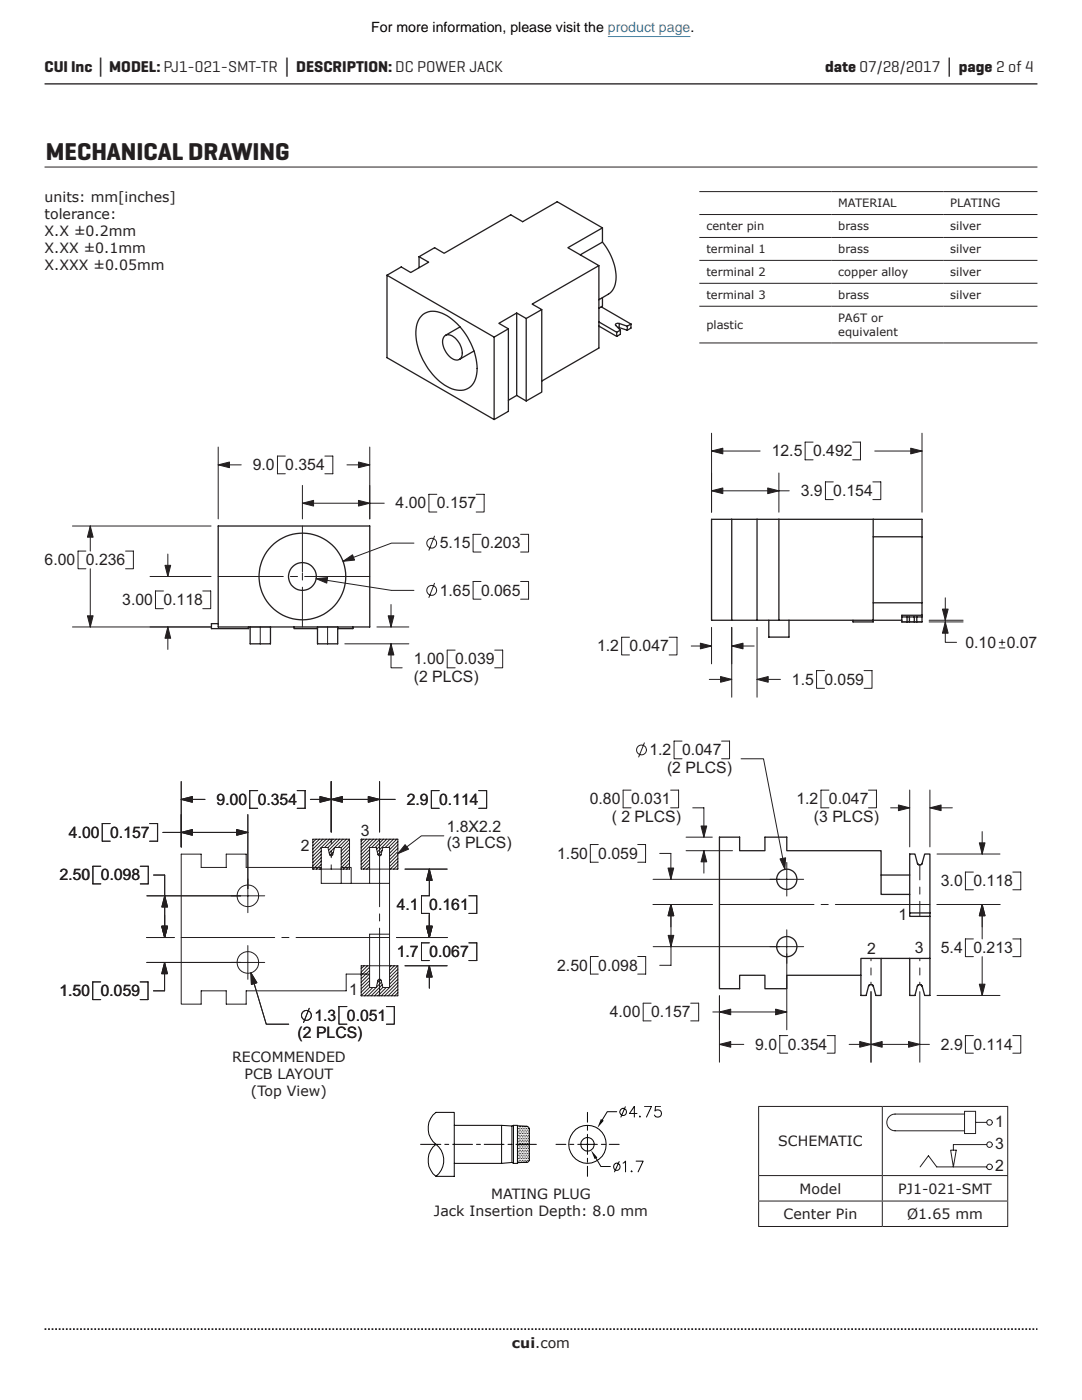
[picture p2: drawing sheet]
<svg xmlns="http://www.w3.org/2000/svg" width="216mm" height="279mm" viewBox="0 0 216 279" stroke-linecap="round" stroke-linejoin="round" font-family="sans-serif">
<g fill="none" stroke="#231f20" stroke-width=".26">
<path d="M8.9 16.7h198.1M77.2 54.9v16.5l21.4 12.3M77.2 54.9l21.4 12.4M83.6 51.2l1.9 1.1-3.5 2.1-1.9-1.1-2.9 1.6M83.6 51.2v2.2M119.5 53v16.5l-11.4 6.5M120.2 48.3a10.7 10.7 0 0 1 2.5 8.5l-.3 .8-.5 .7-2.4 1.5M120.2 45.5l-6.9 3.9 6.2 3.6-13.3 7.7 1.9 1.1-3.1 1.8-1.9-1.1-3.6 2 1.9 1.1M120.2 45.5l-9-5.2-6.9 3.9-2.4-1.3-13.3 7.6-1.9-1.1-3.1 1.8M120.2 45.5v2.8M120.2 59.4v1.7l-.7 .4M120.2 48.3l-4.4 2.6"/>
<path d="M84.1 63.1a3.6 3.6 0 0 1 4.6-.3 13 13 0 0 1 6.4 11.9 3.4 3.4 0 0 1-4.9 2.9 12.8 12.8 0 0 1-7.1-12.5l.5-1.3zM88.7 67a1.92 1.92 0 0 1 2.6 1 2.88 2.88 0 0 1 .4 3.7 2.1 2.1 0 0 1-2.6-1.2 2.93 2.93 0 0 1-.4-3.5zM91.8 65.2l-2.9 1.7M94.6 70.1l-2.9 1.6M101.4 65.6v16.5l-2.8 1.6v-16.4M101.4 65.6l-2.8 1.7M103.1 78.9l1.9 1.1M103.1 78.9l-1.7 1M103.1 62.5v16.4M108.1 61.8v16.5l-3.1 1.7v-16.4M119.5 64.2l3.6 2.1v.8M119.5 65.1l3.6 2"/>
<path d="M120 61.2l5.9 3.5M123.2 65.3l.4 .1M123.6 64.6v.8l1.6 .5M123.6 64.6h-.7l-.1 .3 1 1M123.6 64.6l1.6 .5M123.8 65.9v.8l-.7 .4M123.8 65.9l-.7 .4M125.2 65.1v.8M125.9 64.7v.8l-.7 .4M125.9 64.7l-.7 .4M43.5 105h30.3v20.1h-30.3zM43.5 124.5h-1.3v1h7.4v-.4"/>
<path d="M49.9 125.1v3.4h4.1v-3.4M58.7 125.1v.4h4.7M63.4 125.1v3.4h4v-3.4M70.4 125.1v.4h-3"/>
<circle cx="60.3" cy="115" r="2.77"/>
<circle cx="60.3" cy="115.1" r="8.6"/>
</g>
<path d="M8.9 265.3h198.1" fill="none" stroke="#231f20" stroke-width=".35" stroke-dasharray=".4 .4 .4 .4 .4 .4" stroke-dashoffset=".7" stroke-linecap="butt"/>
<g fill="none" stroke="#231f20" stroke-width=".2">
<path d="M60.3 96.9v6.7M73.8 96.9v6.7M87.2 98.7h-1.6v3.5h1.6M95 98.7h1.6v3.5h-1.6M29.9 115.1h12.2M32.6 117.9h-1.6v3.6h1.6M33.5 110.6v4.5M40.5 117.9h1.5v3.6h-1.5M43.5 115.1h13M57.9 115.1h1.5M60.3 100.4h16.4M60.3 105v9.1"/>
<path d="M60.3 114.3v1.5M60.3 117.2v7.9M60.8 115.1h13M29.9 125.1h12.2M33.5 125.1v4.5M49.9 125.1h4.1M51.9 125.1v3.4M63.4 125.1h4M65.4 125.1v3.4"/>
</g>
<path d="M71.5 99.9l2.3 .5-2.3 .6z" fill="#231f20"/>
<path d="M71.5 99.9l2.3 .5-2.3 .6z" fill="none" stroke="#231f20" stroke-width=".2"/>
<path d="M60.3 100.4l2.3-.5v1.1z" fill="#231f20"/>
<path d="M60.3 100.4l2.3-.5v1.1z" fill="none" stroke="#231f20" stroke-width=".2"/>
<path d="M32.9 112.8h1.2l-.6 2.3z" fill="#231f20"/>
<path d="M32.9 112.8h1.2l-.6 2.3z" fill="none" stroke="#231f20" stroke-width=".2"/>
<path d="M33.5 125.1l.6 2.3h-1.2z" fill="#231f20"/>
<g fill="none" stroke="#231f20" stroke-width=".2">
<path d="M43.5 92.8h4.6M43.5 89.2v14.4M56.9 91h-1.5v3.6h1.5M64.8 91h1.6v3.6h-1.6M69.2 92.8h4.6M73.8 89.2v14.4M14.5 105h27.6M17.1 110h-1.5v3.5h1.5M18 105v5M18 113.5v11.6M25.1 110h1.5v3.5h-1.5M63.1 115.5l15 2.3h4.5"/>
<path d="M82.6 108.4h-4.5l-9.7 3.6M86.7 107l-1.1 2.8M86.7 116.4l-1.1 2.8M96 116h-1.6v3.6h1.6M96 106.6h-1.6v3.6h1.6M103.9 106.6h1.6v3.6h-1.6M103.9 116h1.6v3.6h-1.6M14.5 125.1h27.6M33.5 125.1l.6 2.3h-1.2zM68.8 128.5h12.8M75.2 125.1h6.4M78 128.5v4.8h2.3"/>
<path d="M78 120.6v4.5M90.8 129.7h-1.6v3.6h1.6M98.7 129.7h1.6v3.6h-1.6"/>
<circle cx="86.1" cy="117.8" r=".99"/>
<circle cx="86.1" cy="108.4" r=".98"/>
</g>
<path d="M68.4 112l1.9-1.3 .4 1.1z" fill="#231f20"/>
<path d="M68.4 112l1.9-1.3 .4 1.1z" fill="none" stroke="#231f20" stroke-width=".2"/>
<path d="M77.5 122.9h1.1l-.6 2.2z" fill="#231f20"/>
<path d="M77.5 122.9h1.1l-.6 2.2z" fill="none" stroke="#231f20" stroke-width=".2"/>
<path d="M43.5 92.8l2.3-.6v1.1z" fill="#231f20"/>
<path d="M43.5 92.8l2.3-.6v1.1z" fill="none" stroke="#231f20" stroke-width=".2"/>
<path d="M78 128.5l.6 2.2h-1.1z" fill="#231f20"/>
<path d="M78 128.5l.6 2.2h-1.1z" fill="none" stroke="#231f20" stroke-width=".2"/>
<path d="M71.5 92.2l2.3 .6-2.3 .5z" fill="#231f20"/>
<path d="M71.5 92.2l2.3 .6-2.3 .5z" fill="none" stroke="#231f20" stroke-width=".2"/>
<path d="M63.1 115.5l2.3-.2-.2 1.1z" fill="#231f20"/>
<path d="M63.1 115.5l2.3-.2-.2 1.1z" fill="none" stroke="#231f20" stroke-width=".2"/>
<path d="M18 105l.6 2.2h-1.2z" fill="#231f20"/>
<path d="M18 105l.6 2.2h-1.2z" fill="none" stroke="#231f20" stroke-width=".2"/>
<path d="M17.4 122.9h1.2l-.6 2.2z" fill="#231f20"/>
<path d="M188.6 119.3v4.5M17.4 122.9h1.2l-.6 2.2zM179.9 124.1h4.1M185.4 124.1h6.8M185.4 123.8h6.8M188.6 124.1v4.1h2.3M199.4 129.3h1.1M199.4 128.2h1.1M200 127.6v1.1" fill="none" stroke="#231f20" stroke-width=".2"/>
<g fill="none" stroke="#231f20" stroke-width=".26">
<path d="M146 103.6v20.2h-4v-20.2h42v3.5M151.1 103.6v20.2M155.4 103.6v20.2M174.2 107.1h9.8M174.2 103.6v20.5h-4v-.3M184 107.1v13.2h-9.8M146 123.8h33.9M153.4 123.8v3.4h4v-3.4M179.9 123.1h3M181 123.1v1M181.5 123.1v1M182.4 123.1v1"/>
<path d="M182.9 123.1v1M184 122.8h-4.1v1.3h4.1v-1h-1.1M184 120.3v2.8"/>
</g>
<path d="M188.1 121.6h1.1l-.6 2.2z" fill="#231f20"/>
<path d="M188.1 121.6h1.1l-.6 2.2z" fill="none" stroke="#231f20" stroke-width=".2"/>
<path d="M188.6 124.1l.6 2.3h-1.1z" fill="#231f20"/>
<g fill="none" stroke="#231f20" stroke-width=".2">
<path d="M142 98h15.5M142 90h9.7M142 86.5v15.7M155.4 94.4v7.8M162.2 88.2h-1.5v3.6h1.5M166.3 96.2h-1.6v3.5h1.6M170.1 88.2h1.6v3.6h-1.6M174.2 96.2h1.6v3.5h-1.6M174.5 90h9.5M184 86.5v15.7M125.6 127.2h-1.6v3.5h1.6M133.5 127.2h1.6v3.5h-1.6"/>
<path d="M137.9 128.9h4.1M141.5 135.6h4.5M142 125.2v7.3M146 125.2v13.9M146 128.9h4.5M151.1 125.2v13.9M151.1 135.6h4.6M164.5 133.8h-1.6v3.6h1.6M172.4 133.8h1.6v3.6h-1.6M188.6 124.1l.6 2.3h-1.1z"/>
</g>
<path d="M181.7 89.4l2.3 .6-2.3 .6z" fill="#231f20"/>
<path d="M181.7 89.4l2.3 .6-2.3 .6z" fill="none" stroke="#231f20" stroke-width=".2"/>
<path d="M142 90l2.2-.6v1.2z" fill="#231f20"/>
<path d="M142 90l2.2-.6v1.2z" fill="none" stroke="#231f20" stroke-width=".2"/>
<path d="M146 128.9l2.3-.5v1.1z" fill="#231f20"/>
<path d="M146 128.9l2.3-.5v1.1z" fill="none" stroke="#231f20" stroke-width=".2"/>
<path d="M139.8 128.4l2.2 .5-2.2 .6z" fill="#231f20"/>
<path d="M139.8 128.4l2.2 .5-2.2 .6z" fill="none" stroke="#231f20" stroke-width=".2"/>
<path d="M151.1 135.6l2.2-.6v1.2z" fill="#231f20"/>
<path d="M151.1 135.6l2.2-.6v1.2z" fill="none" stroke="#231f20" stroke-width=".2"/>
<path d="M143.8 135l2.2 .6-2.2 .6z" fill="#231f20"/>
<path d="M143.8 135l2.2 .6-2.2 .6z" fill="none" stroke="#231f20" stroke-width=".2"/>
<path d="M142 98l2.2-.6v1.1z" fill="#231f20"/>
<path d="M142 98l2.2-.6v1.1z" fill="none" stroke="#231f20" stroke-width=".2"/>
<path d="M153.2 97.4l2.2 .6-2.2 .5z" fill="#231f20"/>
<g fill="none" stroke="#231f20" stroke-width=".2">
<path d="M153.2 97.4l2.2 .6-2.2 .5zM36.2 156v13M36.2 159.5h4.7M51.4 157.8h-1.6v3.5h1.6M59.3 157.8h1.6v3.5h-1.6M66.1 156v10.1M75.7 156v10.1M78.8 159.5h-16.8M87.6 157.8h-1.5v3.5h1.5M95.6 157.8h1.5v3.5h-1.5M20.1 172.9h-1.6v3.5h1.6M22 164.3h-1.6v3.6h1.6"/>
<path d="M28 172.9h1.6v3.5h-1.6M29.3 178.8h18.7M29.9 164.3h1.6v3.6h-1.6M30.6 174.6h2.3v12.5M32.5 166.1h17M49.5 162.6v14.8M62.4 167.5h7.3v5.9h-7.3zM63.1 167.5l-.7 .6M63.7 167.5l-1.3 1.3M64.1 173.1h-15v-2.6h-4v2.6h-5v-2.6h-3.9v29.9h3.9v-2.7h5v2.7h4v-2.7h20v-3.3h4.6M64.1 172.5l-1 .9M64.1 171.8l-1.6 1.6"/>
<path d="M64.1 171.1l-1.7 1.7M64.1 170.5l-1.7 1.6M64.1 169.8l-1.7 1.7M64.1 169.2l-1.7 1.6M64.1 173.2l-.3 .2M64.1 169.1v7.2h13.6M64.1 169.1h1.3M64.4 167.5l-2 2M65.1 167.5l-2.7 2.6M65.4 169.1l.4 1.4a.33 .33 0 0 0 .3 .3 .33 .33 0 0 0 .3-.3l.4-1.4M65.8 167.5l-1.7 1.6M66.1 167.5v.8"/>
<path d="M66.1 169.8v1.4M66.1 172.6v.8M66.4 167.5l-1.6 1.6M66.5 170.1l-.6 .6M66.7 169.2l-1 1M66.8 169.1h1.3M67.1 167.5l-1.7 1.7M67.8 167.5l-2.3 2.2M68.1 173.1h2v3.2M68.1 169.1v7.2M68.4 167.5l-1.6 1.6M69.1 167.5l-1.6 1.6"/>
<path d="M69.7 172.9l-.5 .5M69.7 172.2l-1.2 1.2M69.7 171.5l-1.6 1.7M69.7 170.9l-1.6 1.6M69.7 170.2l-1.6 1.7M69.7 169.5l-1.6 1.7M69.7 168.9l-1.6 1.6M69.7 168.2l-1.6 1.6M69.7 167.5l-1.6 1.7M72.1 167.5h7.3v5.9h-7.3zM72.2 167.5l-.1 .1M72.5 167.5l-.4 .4"/>
<path d="M73.1 167.5l-1 1M73.7 172.9l-.5 .5M73.7 172.2l-1.2 1.2M73.7 171.6l-1.6 1.6M73.7 170.9l-1.6 1.7M73.7 170.2l-1.6 1.7M73.7 169.6l-1.6 1.6M73.8 167.5l-1.7 1.7M74.5 167.5l-2.4 2.4M75.1 167.5l-3 3.1M75.4 170.5a.33 .33 0 0 0 .3 .3 .33 .33 0 0 0 .3-.3l.4-1.4h1.3v28h-1.3l-.4-1.5-.2-.2h-.2l-.2 .3-.3 1.4h-1.4v-10.7h4M75.4 170.5l-.3-1.4h-1.4v7.2"/>
<path d="M75.7 167.5v13.5M75.8 167.5l-1.6 1.6M76 170.6l-.1 .2M76.3 169.7l-.9 .9M76.5 167.5l-1.7 1.6M77.2 167.5l-2.1 2M77.8 167.5l-2.5 2.5M78.5 167.5l-1.6 1.6M79.2 167.5l-1.7 1.6M79.2 170.1l-1.5 1.5M79.4 173.3l-.2 .1M79.4 172.6l-.8 .8"/>
<path d="M79.4 172l-1.5 1.4M79.4 171.3l-1.7 1.7M79.4 170.6l-1.7 1.7M79.4 169.3l-1.7 1.6M79.4 168.6l-1.7 1.7M79.4 167.9l-1.7 1.7M80.8 173.4h8.4M85.7 173.4v5.4h-1.6v3.5h1.6v4.8M93.6 178.8h1.5v3.5h-1.5M20 196h-1.5v3.5h1.5M28 196h1.5v3.5h-1.5M29.3 187.1h5.4"/>
<path d="M29.3 192.1h18.7M32.8 192.1v5.6h-2.2M32.8 182.6v4.5M36.2 187.1h18.6M50.1 194.2l3 10.2h4.5M56.2 187.1h1.5M59.1 187.1h18.6M72.1 192.7h7.3v6h-7.3zM72.7 192.7l-.6 .6M73.3 192.7l-1.2 1.3M73.7 194.4l-1.6 1.6M73.7 193.7l-1.6 1.6"/>
<path d="M73.7 193l-1.6 1.7M73.7 197.1l-1.6 1.6M73.7 196.4l-1.6 1.6M73.7 195.7l-1.6 1.7M73.7 195l-1.6 1.7M74.4 197.1l-1.7 1.6M75.7 182.4v1.4M75.7 185.2v13.5M76 195.5l-.7 .7M76.1 196l-2.7 2.7M76.3 196.5l-2.2 2.2M76.4 197.1l-1.7 1.6"/>
<path d="M77.1 197.1l-1.7 1.6M78 192.7l-.3 .3M78.7 192.7l-1 1M79.2 187.1h10M79.4 192.7l-1.7 1.7M79.4 198.1l-.7 .6M79.4 197.4l-1.3 1.3M79.4 196.7l-2 2M79.4 196.1l-2.7 2.6M79.4 195.4l-3.3 3.3M79.4 194.7l-1.7 1.7M79.4 194.1l-1.7 1.6"/>
<path d="M79.4 193.4l-1.7 1.7M80.8 192.7h8.4M85.7 192.7v4.5M85.7 188.2h-1.6v3.5h1.6M93.6 188.2h1.5v3.5h-1.5M61.7 201.2l-1.1 2.9M69.2 200.9h-1.6v3.5h1.6M77.1 200.9h1.6v3.5h-1.6"/>
<circle cx="49.5" cy="178.8" r="2.16"/>
<circle cx="49.4" cy="192.1" r="2.16"/>
<circle cx="61.1" cy="202.6" r=".99"/>
</g>
<path d="M85.7 173.4l.5 2.3h-1.1z" fill="#231f20"/>
<path d="M85.7 173.4l.5 2.3h-1.1z" fill="none" stroke="#231f20" stroke-width=".2"/>
<path d="M50.1 194.2l1.2 1.9-1.1 .4z" fill="#231f20"/>
<path d="M50.1 194.2l1.2 1.9-1.1 .4z" fill="none" stroke="#231f20" stroke-width=".2"/>
<path d="M32.3 184.8h1.1l-.5 2.3z" fill="#231f20"/>
<path d="M32.3 184.8h1.1l-.5 2.3z" fill="none" stroke="#231f20" stroke-width=".2"/>
<path d="M32.9 178.8l.5 2.2h-1.1z" fill="#231f20"/>
<path d="M32.9 178.8l.5 2.2h-1.1z" fill="none" stroke="#231f20" stroke-width=".2"/>
<path d="M32.3 184.8h1.1l-.6 2.3z" fill="#231f20"/>
<path d="M32.3 184.8h1.1l-.6 2.3z" fill="none" stroke="#231f20" stroke-width=".2"/>
<path d="M32.8 192.1l.6 2.2h-1.1z" fill="#231f20"/>
<path d="M32.8 192.1l.6 2.2h-1.1z" fill="none" stroke="#231f20" stroke-width=".2"/>
<path d="M36.2 166.1l2.2-.5v1.1z" fill="#231f20"/>
<path d="M36.2 166.1l2.2-.5v1.1z" fill="none" stroke="#231f20" stroke-width=".2"/>
<path d="M47.2 165.6l2.3 .5-2.3 .6z" fill="#231f20"/>
<path d="M47.2 165.6l2.3 .5-2.3 .6z" fill="none" stroke="#231f20" stroke-width=".2"/>
<path d="M36.2 159.5l2.2-.5v1.1z" fill="#231f20"/>
<path d="M36.2 159.5l2.2-.5v1.1z" fill="none" stroke="#231f20" stroke-width=".2"/>
<path d="M63.8 159l2.3 .5-2.3 .6z" fill="#231f20"/>
<path d="M63.8 159l2.3 .5-2.3 .6z" fill="none" stroke="#231f20" stroke-width=".2"/>
<path d="M85.7 192.7l.5 2.3h-1.1z" fill="#231f20"/>
<path d="M85.7 192.7l.5 2.3h-1.1z" fill="none" stroke="#231f20" stroke-width=".2"/>
<path d="M85.1 184.8h1.1l-.5 2.3z" fill="#231f20"/>
<path d="M85.1 184.8h1.1l-.5 2.3z" fill="none" stroke="#231f20" stroke-width=".2"/>
<path d="M85.1 184.8h1.1l-.5 2.3z" fill="#231f20"/>
<path d="M85.1 184.8h1.1l-.5 2.3z" fill="none" stroke="#231f20" stroke-width=".2"/>
<path d="M66.1 159.5l2.2-.5v1.1z" fill="#231f20"/>
<path d="M66.1 159.5l2.2-.5v1.1z" fill="none" stroke="#231f20" stroke-width=".2"/>
<path d="M73.5 159l2.2 .5-2.2 .6z" fill="#231f20"/>
<g fill="none" stroke="#231f20" stroke-width=".2">
<path d="M36.2 156v13M36.2 159.5h4.7M51.4 157.8h-1.6v3.5h1.6M59.3 157.8h1.6v3.5h-1.6M61.9 159.5h17M66.1 156v10.1M73.5 159l2.2 .5-2.2 .6zM75.7 156v10.1M87.6 157.8h-1.5v3.5h1.5M95.5 157.8h1.6v3.5h-1.6M20.1 172.9h-1.5v3.5h1.5M22 164.4h-1.6v3.5h1.6"/>
<path d="M28 172.9h1.6v3.5h-1.6M29.3 178.8h18.7M29.8 164.4h1.6v3.5h-1.6M30.6 174.6h2.3v12.5M32.5 166.1h17M49.5 162.6v14.8M80.8 173.4h8.4M85.7 173.4v5.4h-1.6v3.5h1.6v4.8M93.5 178.8h1.6v3.5h-1.6M20.1 196h-1.6v3.5h1.6M28 196h1.5v3.5h-1.5M29.3 187.1h5.4"/>
<path d="M29.3 192.1h18.7M32.8 192.1v5.6h-2.2M32.8 182.6v4.5M50.1 194.2l3 10.2h4.5M79.2 187.1h10M80.8 192.7h8.4M85.7 188.2h-1.6v3.5h1.6M85.7 192.7v4.5M93.5 188.2h1.6v3.5h-1.6M61.7 201.2l-1.1 2.9M69.2 200.9h-1.6v3.5h1.6M77.1 200.9h1.6v3.5h-1.6"/>
<circle cx="61.1" cy="202.6" r=".99"/>
</g>
<path d="M32.9 178.8l.5 2.2h-1.1z" fill="#231f20"/>
<path d="M32.9 178.8l.5 2.2h-1.1z" fill="none" stroke="#231f20" stroke-width=".2"/>
<path d="M32.3 184.8h1.1l-.5 2.3z" fill="#231f20"/>
<path d="M32.3 184.8h1.1l-.5 2.3z" fill="none" stroke="#231f20" stroke-width=".2"/>
<path d="M32.8 192.1l.6 2.2h-1.1z" fill="#231f20"/>
<path d="M32.8 192.1l.6 2.2h-1.1z" fill="none" stroke="#231f20" stroke-width=".2"/>
<path d="M32.3 184.8h1.1l-.6 2.3z" fill="#231f20"/>
<path d="M32.3 184.8h1.1l-.6 2.3z" fill="none" stroke="#231f20" stroke-width=".2"/>
<path d="M47.2 165.6l2.3 .5-2.3 .6z" fill="#231f20"/>
<path d="M47.2 165.6l2.3 .5-2.3 .6z" fill="none" stroke="#231f20" stroke-width=".2"/>
<path d="M36.2 166.1l2.2-.5v1.1z" fill="#231f20"/>
<path d="M36.2 166.1l2.2-.5v1.1z" fill="none" stroke="#231f20" stroke-width=".2"/>
<path d="M63.8 159l2.3 .5-2.3 .6z" fill="#231f20"/>
<path d="M63.8 159l2.3 .5-2.3 .6z" fill="none" stroke="#231f20" stroke-width=".2"/>
<path d="M36.2 159.5l2.2-.5v1.1z" fill="#231f20"/>
<path d="M36.2 159.5l2.2-.5v1.1z" fill="none" stroke="#231f20" stroke-width=".2"/>
<path d="M85.1 184.8h1.1l-.5 2.3z" fill="#231f20"/>
<path d="M85.1 184.8h1.1l-.5 2.3z" fill="none" stroke="#231f20" stroke-width=".2"/>
<path d="M85.7 192.7l.5 2.3h-1.1z" fill="#231f20"/>
<path d="M85.7 192.7l.5 2.3h-1.1z" fill="none" stroke="#231f20" stroke-width=".2"/>
<path d="M85.7 173.4l.5 2.3h-1.1z" fill="#231f20"/>
<path d="M85.7 173.4l.5 2.3h-1.1z" fill="none" stroke="#231f20" stroke-width=".2"/>
<path d="M85.1 184.8h1.1l-.5 2.3z" fill="#231f20"/>
<path d="M85.1 184.8h1.1l-.5 2.3z" fill="none" stroke="#231f20" stroke-width=".2"/>
<path d="M50.1 194.2l1.2 1.9-1.1 .4z" fill="#231f20"/>
<path d="M50.1 194.2l1.2 1.9-1.1 .4z" fill="none" stroke="#231f20" stroke-width=".2"/>
<path d="M66.1 159.5l2.2-.5v1.1z" fill="#231f20"/>
<path d="M66.1 159.5l2.2-.5v1.1z" fill="none" stroke="#231f20" stroke-width=".2"/>
<path d="M73.5 159l2.2 .5-2.2 .6z" fill="#231f20"/>
<path d="M73.5 159l2.2 .5-2.2 .6zM46.1 178.8h6.7M49.5 175.4v6.7M88.6 166.8h-4.5l-4.7 3.6M46.1 192.1h6.7M49.5 188.7v6.7" fill="none" stroke="#231f20" stroke-width=".2"/>
<path d="M80.8 168.6l.7 .9-2.1 .9z" fill="#231f20"/>
<g fill="none" stroke="#231f20" stroke-width=".2">
<path d="M80.8 168.6l.7 .9-2.1 .9zM119.4 168.5h-1.6v3.6h1.6M127.3 168.5h1.5v3.6h-1.5M130.3 175.5h25.3M131.6 170.3h2.3v5.2M183.5 172.6v3M183.5 177v1.4M183.5 179.9v3M187 170.4h12.5M194.2 174h-1.6v3.6h1.6M196 166v4.4M202.1 174h1.6v3.6h-1.6"/>
<path d="M119.4 190.9h-1.6v3.5h1.6M127.3 190.9h1.5v3.5h-1.5M130.3 180.5h11.8M130.3 188.9h25.3M133.9 180.5v4.5M133.9 180.5v12.1h-2.3M143.6 180.5h18.8M143.6 198.7v13.3M163.8 180.5h1.5M166.7 180.5h18.9M173.8 191.3v.4M173.8 193.2v1.4"/>
<path d="M173.8 196v.5M173.8 197.9v14.1M183.5 197.9v14.1M183.5 191.3v.4M183.5 193.2v1.4M183.5 196v.5M187 180.5h12.5M187 198.7h12.5M194.2 187.4h-1.6v3.5h1.6M196 190.9v7.8M196 180.5v6.9M202.1 187.4h1.6v3.5h-1.6"/>
<path d="M143.6 208.4h4.8M157.2 206.7h-1.6v3.5h1.6M165.1 206.7h1.5v3.5h-1.5M185.5 208.4h-16.1M194.2 206.7h-1.6v3.5h1.6M202.1 206.7h1.6v3.5h-1.6"/>
</g>
<g fill="none" stroke="#231f20" stroke-width=".26">
<path d="M175.8 174.6h5.7M181.5 178.5h-5.7v-8.7h-18.8v-2.7h-4.4v2.7h-5v-2.7h-4v30.2h4v-2.7h5v2.7h4.4v-2.7h14.8M171.8 191.3h4v7.4h-1l-.6-1.9-.3-.3h-.3l-.3 .2-.5 2h-1zM175.8 191.3h5.7M181.5 182.2v-11.8h1.1l.4 1.9 .4 .3h.3l.3-.2 .5-2h1.1v11.8M181.5 191.3h4.1v7.4h-1.1l-.5-1.9-.3-.3h-.4l-.2 .2-.5 2h-1.1zM181.5 182.2v.7h4.1M181.5 182.2h4.1M185.6 182.2v9.1"/>
<circle cx="157" cy="175.5" r="2.02"/>
<circle cx="157" cy="188.9" r="2.01"/>
</g>
<path d="M173.8 208.4l2.2-.5v1.1z" fill="#231f20"/>
<path d="M173.8 208.4l2.2-.5v1.1z" fill="none" stroke="#231f20" stroke-width=".2"/>
<path d="M181.3 207.9l2.2 .5-2.2 .6z" fill="#231f20"/>
<path d="M181.3 207.9l2.2 .5-2.2 .6z" fill="none" stroke="#231f20" stroke-width=".2"/>
<path d="M196 180.5l.5 2.3h-1.1z" fill="#231f20"/>
<path d="M196 180.5l.5 2.3h-1.1z" fill="none" stroke="#231f20" stroke-width=".2"/>
<path d="M195.4 168.2h1.1l-.5 2.2z" fill="#231f20"/>
<path d="M195.4 168.2h1.1l-.5 2.2z" fill="none" stroke="#231f20" stroke-width=".2"/>
<path d="M195.4 196.4h1.1l-.5 2.3z" fill="#231f20"/>
<path d="M195.4 196.4h1.1l-.5 2.3z" fill="none" stroke="#231f20" stroke-width=".2"/>
<path d="M196 180.5l.5 2.3h-1.1z" fill="#231f20"/>
<path d="M196 180.5l.5 2.3h-1.1z" fill="none" stroke="#231f20" stroke-width=".2"/>
<path d="M133.9 180.5l.5 2.3h-1.1z" fill="#231f20"/>
<path d="M133.9 180.5l.5 2.3h-1.1z" fill="none" stroke="#231f20" stroke-width=".2"/>
<path d="M133.3 173.2h1.1l-.5 2.3z" fill="#231f20"/>
<path d="M133.3 173.2h1.1l-.5 2.3z" fill="none" stroke="#231f20" stroke-width=".2"/>
<path d="M133.9 180.5l.6 2.3h-1.2z" fill="#231f20"/>
<path d="M133.9 180.5l.6 2.3h-1.2z" fill="none" stroke="#231f20" stroke-width=".2"/>
<path d="M133.3 186.7h1.2l-.6 2.2z" fill="#231f20"/>
<path d="M133.3 186.7h1.2l-.6 2.2z" fill="none" stroke="#231f20" stroke-width=".2"/>
<path d="M143.6 208.4l2.2-.5v1.1z" fill="#231f20"/>
<path d="M143.6 208.4l2.2-.5v1.1z" fill="none" stroke="#231f20" stroke-width=".2"/>
<path d="M171.5 207.9l2.3 .5-2.3 .6z" fill="#231f20"/>
<g fill="none" stroke="#231f20" stroke-width=".2">
<path d="M125.9 157.7h-1.6v3.5h1.6M128.6 148.3l-1.2 2.8M133.8 157.7h1.6v3.5h-1.6M136.1 147.9h-1.6v3.5h1.6M144 147.9h1.6v3.5h-1.6M147.9 151.4h4.4l4.3 22.1M165.4 157.7h-1.6v3.5h1.6M173.3 157.7h1.6v3.5h-1.6M181.5 157.7v11.3M185.6 157.7v11.3M136.9 169.8h9.3M136.9 167.1h5.2"/>
<path d="M138.2 161.2h2.3v5.9M140.5 169.8v4.5M153.6 175.5h6.8M157 172.1v6.7M177.7 161.2h3.8M185.6 161.2h4.4M143.6 198.7v6.8M153.6 188.9h6.8M157 185.6v19.9M129.9 200.2h-1.6v3.5h1.6M137.8 200.2h1.6v3.5h-1.6M142.2 202h14.8"/>
<path d="M171.5 207.9l2.3 .5-2.3 .6z"/>
<circle cx="128" cy="149.7" r=".99"/>
</g>
<path d="M154.8 201.4l2.2 .6-2.2 .5z" fill="#231f20"/>
<path d="M154.8 201.4l2.2 .6-2.2 .5z" fill="none" stroke="#231f20" stroke-width=".2"/>
<path d="M139.9 164.8h1.1l-.5 2.3z" fill="#231f20"/>
<path d="M139.9 164.8h1.1l-.5 2.3z" fill="none" stroke="#231f20" stroke-width=".2"/>
<path d="M143.6 202l2.2-.6v1.1z" fill="#231f20"/>
<path d="M143.6 202l2.2-.6v1.1z" fill="none" stroke="#231f20" stroke-width=".2"/>
<path d="M140.5 169.8l.5 2.2h-1.1z" fill="#231f20"/>
<path d="M140.5 169.8l.5 2.2h-1.1z" fill="none" stroke="#231f20" stroke-width=".2"/>
<path d="M179.3 160.7l2.2 .5-2.2 .6z" fill="#231f20"/>
<path d="M179.3 160.7l2.2 .5-2.2 .6z" fill="none" stroke="#231f20" stroke-width=".2"/>
<path d="M185.6 161.2l2.2-.5v1.1z" fill="#231f20"/>
<path d="M185.6 161.2l2.2-.5v1.1z" fill="none" stroke="#231f20" stroke-width=".2"/>
<path d="M155.6 171.4l1.2-.2-.2 2.3z" fill="#231f20"/>
<g fill="none" stroke="#231f20" stroke-width=".2">
<path d="M8.9 33.3h198.1M139.5 38.2h67.5M139.5 42.8h67.5M139.5 47.4h67.5M139.5 52h67.5M139.5 56.5h67.5M139.5 61.1h67.5M139.5 68.4h67.5M155.6 171.4l1.2-.2-.2 2.3zM151.3 220.8h49.9M151.3 234.6h49.9M151.3 239.7h49.9"/>
<path d="M151.4 220.9v13.6M151.4 234.7v4.9M151.4 239.8v4.9M176.1 220.9v13.6M176.1 234.7v4.9M176.1 239.8v4.9M183.6 232.9l1.7-2.2 1.6 2.2h10M189.7 229.5h1.1l-.6 3.4zM192.5 222.3h-13.9a1.67 1.67 0 0 0-1.7 1.7 1.67 1.67 0 0 0 1.7 1.7h13.9M192.5 221.8h2.2v4.4h-2.2zM194.7 224h2.2M196.9 228.4h-6.7v1.1"/>
<path d="M201.1 220.9v13.6M201.1 234.7v4.9M201.1 239.8v4.9M151.3 244.8h49.9"/>
<circle cx="197.5" cy="232.9" r=".56"/>
<circle cx="197.5" cy="228.4" r=".56"/>
<circle cx="197.5" cy="224" r=".56"/>
</g>
<g fill="none" stroke="#040503" stroke-width=".2">
<path d="M83.9 228.4h4.1M87 228.4a4 4 0 0 1 0 6.4 4 4 0 0 1 0-6.4 4.1 4.1 0 0 1 0-6.4h3.6v12.8h-3.6M88.8 228.4h.7M90.3 228.4h4M90.6 232.2h9.5M90.6 224.6h9.5M95.1 228.4h.8M96.6 228.4h4M100.1 232.2l2.1-.2 .3 .2M101.4 228.4h.8M102.2 224.7v7.3M102.5 224.6l-.3 .1-2.1-.1v7.6"/>
<path d="M102.5 224.6h.7v7.6h-.7M102.5 224.6v7.6M102.9 228.4h4.1M103.2 224.7l1.9 .1 .5 .5v6.2l-.2 .4-2.2 .1M103.4 225.2v.1M103.4 225.9h.1M103.4 226.6h.1M103.4 227.2v.1M103.4 227.8v.1M103.4 228.5v.1M103.4 229.2h.1M103.4 229.9h.1"/>
<path d="M103.4 230.5v.1M103.4 231.2h.1M103.4 231.9h.1M103.6 224.9h.1M103.6 225.5v.1M103.6 226.2h.1M103.6 226.9h.1M103.6 227.5v.1M103.6 228.2h.1M103.6 228.9h.1M103.6 229.5v.1M103.6 230.2v.1"/>
<path d="M103.6 230.9h.1M103.6 231.6h.1M103.7 225.2v.1M103.7 225.9h.1M103.7 226.6h.1M103.7 227.2v.1M103.7 227.8v.1M103.7 228.5v.1M103.7 229.2h.1M103.7 229.9h.1M103.7 230.5v.1M103.7 231.2h.1"/>
<path d="M103.7 231.9h.1M103.9 224.9h.1M103.9 225.5v.1M103.9 226.2h.1M103.9 226.9h.1M103.9 227.5v.1M103.9 228.2h.1M103.9 228.9h.1M103.9 229.5v.1M103.9 230.2v.1M103.9 230.9h.1M103.9 231.6h.1"/>
<path d="M104.1 225.2v.1M104.1 225.9h.1M104.1 226.6h.1M104.1 227.2v.1M104.1 227.8v.1M104.1 228.5v.1M104.1 229.2h.1M104.1 229.9h.1M104.1 230.5v.1M104.1 231.2h.1M104.1 231.9h.1M104.3 224.9h.1"/>
<path d="M104.3 225.5v.1M104.3 226.2h.1M104.3 226.9h.1M104.3 227.5v.1M104.3 228.2h.1M104.3 228.9h.1M104.3 229.5v.1M104.3 230.2v.1M104.3 230.9h.1M104.3 231.6h.1M104.4 225.2v.1M104.4 225.9h.1"/>
<path d="M104.4 226.6h.1M104.4 227.2v.1M104.4 227.8v.1M104.4 228.5v.1M104.4 229.2h.1M104.4 229.9h.1M104.4 230.5v.1M104.4 231.2h.1M104.4 231.9h.1M104.6 224.9h.1M104.6 225.5v.1M104.6 226.2h.1"/>
<path d="M104.6 226.9h.1M104.6 227.5v.1M104.6 228.2h.1M104.6 228.9h.1M104.6 229.5v.1M104.6 230.2v.1M104.6 230.9h.1M104.6 231.6h.1M104.7 225.2v.1M104.7 225.9h.1M104.7 226.6h.1M104.7 227.2v.1"/>
<path d="M104.7 227.8v.1M104.7 228.5v.1M104.7 229.2h.1M104.7 229.9h.1M104.7 230.5v.1M104.7 231.2h.1M104.7 231.9h.1M104.9 224.9h.1M104.9 225.5v.1M104.9 226.2h.1M104.9 226.9h.1M104.9 227.5v.1"/>
<path d="M104.9 228.2h.1M104.9 228.9h.1M104.9 229.5v.1M104.9 230.2v.1M104.9 230.9h.1M104.9 231.6h.1M105.1 225.2v.1M105.1 225.9h.1M105.1 226.6h.1M105.1 227.2v.1M105.1 227.8v.1M105.1 228.5v.1"/>
<path d="M105.1 229.2h.1M105.1 229.9h.1M105.1 230.5v.1M105.1 231.2h.1M105.1 231.9h.1M105.2 224.9h.1M105.2 225.5v.1M105.2 226.2h.1M105.2 226.9h.1M105.2 227.5v.1M105.2 228.2h.1M105.2 228.9h.1"/>
<path d="M105.2 229.5v.1M105.2 230.2v.1M105.2 230.9h.1M105.2 231.6h.1M105.4 225.2v.1M105.4 225.9h.1M105.4 226.6h.1M105.4 227.2v.1M105.4 227.8v.1M105.4 228.5v.1M105.4 229.2h.1M105.4 229.9h.1"/>
<path d="M105.4 230.5v.1M105.4 231.2h.1M105.6 225.5v.1M105.6 226.2h.1M105.6 226.9h.1M105.6 227.5v.1M105.6 228.2h.1M105.6 228.9h.1M105.6 229.5v.1M105.6 230.2v.1M105.6 230.9h.1M105.6 231.6h.1"/>
<path d="M110.9 228.4h2M113.7 228.4h.8M115.3 228.4h3.9M117.2 222v2M117.2 224.8v.8M117.2 226.4v4M117.2 231.1v.9M117.2 232.8v2M120 228.4h.8M121.6 228.4h1.9M123.1 221.9h-1.9l-1 1.6"/>
<circle cx="117.2" cy="228.4" r="3.8"/>
<circle cx="117.2" cy="228.4" r="1.34"/>
</g>
<path d="M119.9 223.3l.6 .3-1.3 1.5z" fill="#040503"/>
<g fill="none" stroke="#040503" stroke-width=".2">
<path d="M117.1 228.4h.3M117.2 228.2v.3M118.9 231.1l1 1.7h1.9M124.8 220.9l-.9 2M127.1 222.2h-1.5l1-1.4v2.1M127.7 222.7v.2l.1-.1M128.6 220.8h1.4l-1 2.1M131.8 220.8h-1l-.1 .9a.74 .74 0 0 1 1.1 .1 .74 .74 0 0 1-.2 1.1 .74 .74 0 0 1-1-.4"/>
<circle cx="124.4" cy="221.9" r=".7"/>
</g>
<path d="M117.9 229.5l1.3 1.5-.5 .3z" fill="#040503"/>
<g fill="none" stroke="#040503" stroke-width=".2">
<path d="M117.1 228.4h.3M117.2 228.2v.3M123.5 231.8l-.9 2.1M124.3 232.1l.5-.4v2.2M126 233.6l-.1 .2h.2M126.9 231.7h1.4l-1 2.2"/>
<circle cx="123.1" cy="232.8" r=".7"/>
</g>
<path d="M121.3 7.3h16.5" fill="none" stroke="#4582a4" stroke-width=".2"/>
<text font-size="4.9" fill="#231f20" x="9.1" y="31.9">MECHANICAL DRAWING</text>
<g font-size="3.2" fill="#231f20">
<text x="8.9" y="14.3">CUI Inc │ MODEL: PJ1-021-SMT-TR │ DESCRIPTION: DC POWER JACK</text>
<text x="164.6" y="14.3">date 07/28/2017 │ page 2 of 4</text>
<text x="50.4" y="93.8">9.0</text>
<text x="56.9" y="93.8">0.354</text>
<text x="154" y="91.1">12.5</text>
<text x="162.2" y="91.1">0.492</text>
<text x="78.9" y="101.5">4.00</text>
<text x="87.2" y="101.5">0.157</text>
<text x="159.8" y="99">3.9 0.154</text>
<text x="8.9" y="112.8">6.00</text>
<text x="17.1" y="112.8">0.236</text>
<text x="87.7" y="109.5">5.15</text>
<text x="96" y="109.5">0.203</text>
<text x="87.7" y="118.9">1.65</text>
<text x="96" y="118.9">0.065</text>
<text x="24.4" y="120.8">3.00</text>
<text x="32.6" y="120.8">0.118</text>
<text x="119.1" y="130">1.2</text>
<text x="125.6" y="130">0.047</text>
<text x="192.7" y="129.2">0.10</text>
<text x="200.9" y="129.2">0.07</text>
<text x="82.6" y="136.1">(2 PLCS)</text>
<text x="82.6" y="132.6">1.00</text>
<text x="90.8" y="132.6">0.039</text>
<text x="158" y="136.7">1.5 0.059</text>
<text x="129.6" y="150.7">1.2 0.047</text>
<text x="133.1" y="154.3">(2 PLCS)</text>
<text x="43.2" y="160.6">9.00</text>
<text x="51.4" y="160.6">0.354</text>
<text x="81.2" y="160.6">2.9 0.114</text>
<text x="117.7" y="160.5">0.80</text>
<text x="125.9" y="160.5">0.031</text>
<text x="158.9" y="160.5">1.2</text>
<text x="165.4" y="160.5">0.047</text>
<text x="13.7" y="167.2">4.00</text>
<text x="22" y="167.2">0.157</text>
<text x="72" y="166.8">3</text>
<text x="89.1" y="166.1">1.8X2.2</text>
<text x="122.1" y="164">( 2 PLCS)</text>
<text x="162.4" y="164">(3 PLCS)</text>
<text x="60" y="169.9">2</text>
<text x="89.1" y="169.3">(3 PLCS)</text>
<text x="111.2" y="171.4">1.50</text>
<text x="119.4" y="171.4">0.059</text>
<text x="11.8" y="175.7">2.50</text>
<text x="20.1" y="175.7">0.098</text>
<text x="187.7" y="176.9">3.0</text>
<text x="194.2" y="176.9">0.118</text>
<text x="79.2" y="181.6">4.1</text>
<text x="79.2" y="181.6">4.1 0.161</text>
<text x="85.7" y="181.6">0.161</text>
<text x="179.3" y="183.6">1</text>
<text x="79.2" y="191">1.7 0.067</text>
<text x="79.2" y="191">1.7</text>
<text x="85.7" y="191">0.067</text>
<text x="173" y="190.4">2</text>
<text x="182.5" y="190.2">3</text>
<text x="187.7" y="190.2">5.4</text>
<text x="194.2" y="190.2">0.213</text>
<text x="111.2" y="193.7">2.50</text>
<text x="119.4" y="193.7">0.098</text>
<text x="11.8" y="198.8">1.50</text>
<text x="20" y="198.8">0.059</text>
<text x="62.7" y="203.7">1.3</text>
<text x="62.7" y="203.7">1.3 0.051</text>
<text x="69.2" y="203.7">0.051</text>
<text x="69.7" y="198.6">1</text>
<text x="121.7" y="203">4.00</text>
<text x="129.9" y="203">0.157</text>
<text x="59.4" y="207.2">(2 PLCS)</text>
<text x="150.7" y="209.5">9.0</text>
<text x="157.2" y="209.5">0.354</text>
<text x="187.7" y="209.5">2.9 0.114</text>
<text x="198.6" y="224.9">1</text>
<text x="198.6" y="233.8">2</text>
<text x="198.6" y="229.4">3</text>
</g>
<text font-size="2.8" x="74.1" y="6.4">For more information, please visit the product page.</text>
<g font-size="2.8" fill="#231f20">
<text x="8.9" y="40.3">units: mm[inches]</text>
<text x="8.9" y="43.7">tolerance:</text>
<text x="8.9" y="47.1">X.X ±0.2mm</text>
<text x="8.9" y="50.5">X.XX ±0.1mm</text>
<text x="8.9" y="53.9">X.XXX ±0.05mm</text>
<text x="46.3" y="212">RECOMMENDED</text>
<text x="48.8" y="215.3">PCB LAYOUT</text>
<text x="50.1" y="218.7">(Top View)</text>
<text x="155.3" y="228.8">SCHEMATIC</text>
<text x="98" y="239.3">MATING PLUG</text>
<text x="159.6" y="238.2">Model</text>
<text x="179.2" y="238.2">PJ1-021-SMT</text>
<text x="86.6" y="242.7">Jack Insertion Depth: 8.0 mm</text>
<text x="156.4" y="243.3">Center Pin</text>
<text x="181" y="243.3">Ø1.65 mm</text>
<text x="102.2" y="269">cui.com</text>
</g>
<g font-size="2.3" fill="#231f20">
<text x="167.3" y="41.4">MATERIAL</text>
<text x="189.6" y="41.4">PLATING</text>
<text x="141" y="46">center pin</text>
<text x="167.3" y="46">brass</text>
<text x="189.6" y="46">silver</text>
<text x="141" y="50.6">terminal 1</text>
<text x="167.3" y="50.6">brass</text>
<text x="189.6" y="50.6">silver</text>
<text x="141" y="55.1">terminal 2</text>
<text x="141" y="59.7">terminal 3</text>
<text x="167.3" y="55.1">copper alloy</text>
<text x="167.3" y="59.7">brass</text>
<text x="189.6" y="55.1">silver</text>
<text x="189.6" y="59.7">silver</text>
<text x="141" y="65.7">plastic</text>
<text x="167.3" y="64.3">PA6T or</text>
<text x="167.3" y="67">equivalent</text>
</g>
</svg>
